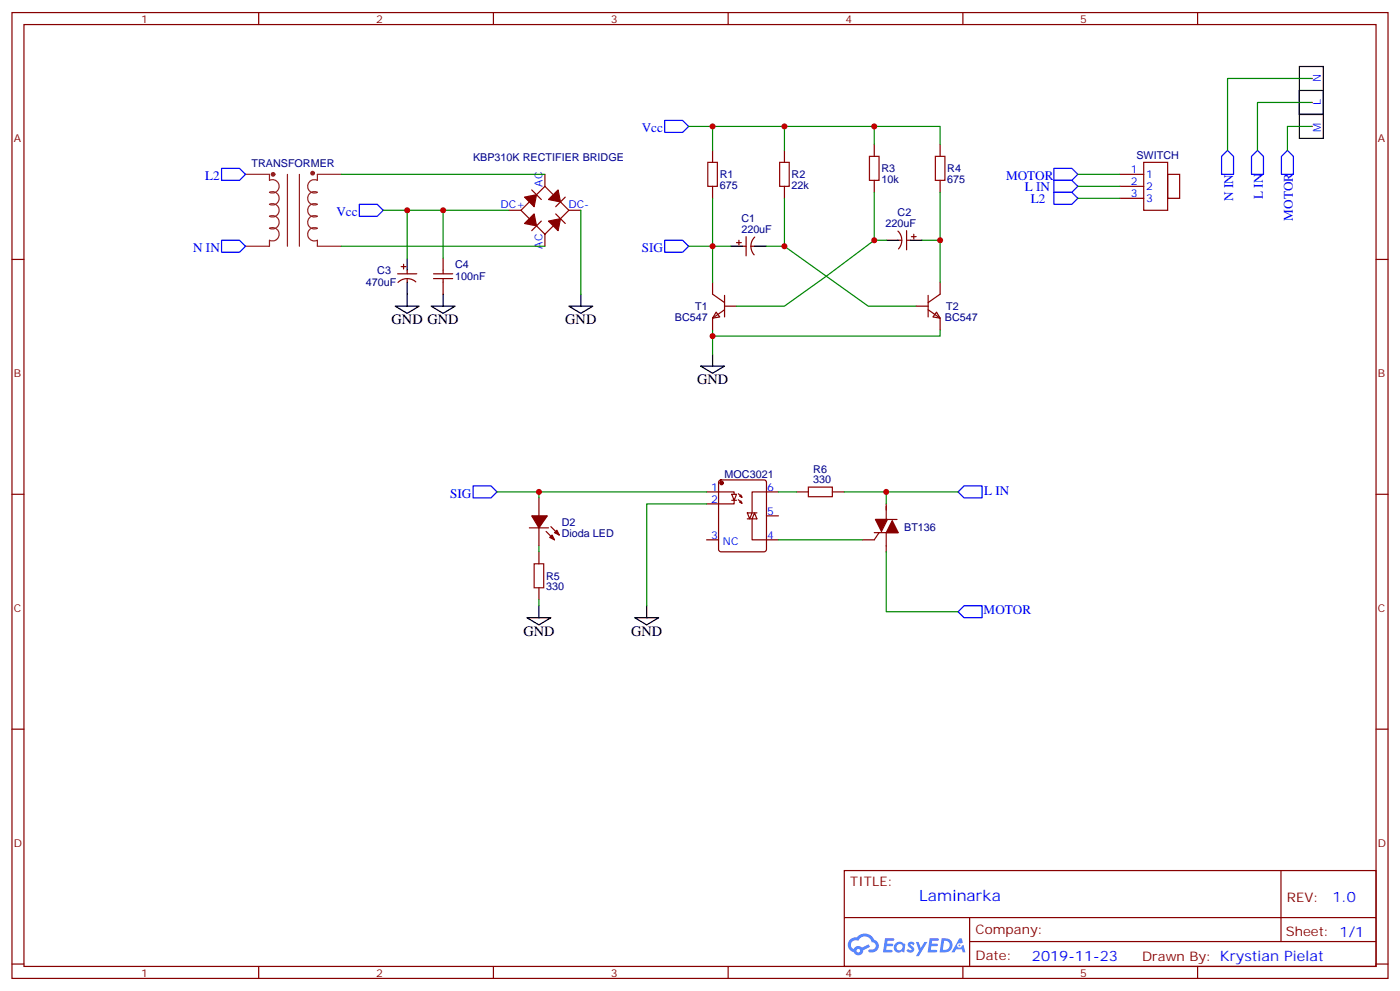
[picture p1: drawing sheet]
<svg xmlns="http://www.w3.org/2000/svg" width="412mm" height="292mm" viewBox="0 0 412 292" stroke-linecap="round" stroke-linejoin="round" font-family="sans-serif">
<g fill="none" stroke="#870000" stroke-width=".35">
<path d="M3.5 3.7h405.4v284.3h-405.4zM7.1 7.2h398.2v277.3h-398.2zM76.2 3.7v3.5M145.3 3.7v3.5M214.5 3.7v3.5M283.6 3.7v3.5M352.8 3.7v3.5M3.5 76.4h3.6M405.3 76.4h3.6M3.5 145.5h3.6M405.3 145.5h3.6M3.5 214.7h3.6"/>
<path d="M405.3 214.7h3.6M248.7 256.3h156.6v28.2h-156.6zM377.3 256.3v20.9M248.7 270.1h156.5M285.6 277.2h119.6M285.6 270.1v14.2M3.5 283.8h3.6M76.2 284.5v3.5M145.3 284.5v3.5M214.5 284.5v3.5M283.6 284.5v3.5M352.8 284.5v3.5"/>
<path d="M405.3 283.8h3.6"/>
</g>
<g fill="#5487ff">
<path d="M267.7 277.5a1.22 1.22 0 0 1 1.7 .2l-.4 .6a.47 .47 0 0 0-.3-.4 .47 .47 0 0 0-.5 .2l.1 .2a1.14 1.14 0 0 1 .8 1.8 1.14 1.14 0 0 1-1.9 0l-.2-.2 .5-.6 .7 .5a.29 .29 0 0 0 .3-.3 .29 .29 0 0 0-.2-.3 1.04 1.04 0 0 1-.6-1.7z"/>
<path d="M260.7 276.2h2.4l.3 .2-.2 .5-1.8 .1-.1 .8h1.5l.3 .4-.3 .4h-1.6l-.2 1.1h1.7l.2 .3-.2 .3-2.6 .1z"/>
<path d="M273.8 276.2h2.4l.3 .2-.1 .5-1.8 .1-.2 .8h1.6l.3 .4-.4 .4-1.6-.1-.1 1.1 1.7 .1 .2 .3-.2 .3-2.6 .1z"/>
<path d="M282.6 276.2h.7l.3 1.3-.6 .3a.69 .69 0 0 0-1 .3 .69 .69 0 0 0 .4 .9 .69 .69 0 0 0 .9-.6l.5-.2 .6 2.2h-.8l-.2-.9h-1.8l-.5 .9h-.8z"/>
<path d="M269.8 277.3h.8l.6 1.8 1.1-1.8h.9l-2.6 4.2h-.8l.9-1.5z"/>
<path d="M277.4 276.2l-.6 4.2h1.3a2.11 2.11 0 0 0 2.5-2.1 2.11 2.11 0 0 0-2.5-2.1zM278.1 277a1.39 1.39 0 0 1 1.7 1.4 1.39 1.39 0 0 1-1.8 1.2h-.3z"/>
<path d="M263.7 277.8a1.54 1.54 0 0 0-.1 2.2 1.54 1.54 0 0 0 2.2 .1l.6 .3 .3-2.3-.2-.3h-.4a1.49 1.49 0 0 0-2.4 0zM264 278.8a.94 .94 0 0 1 1.8 0 .94 .94 0 0 1-1.8 0z"/>
<path d="M250.4 276.6a2.18 2.18 0 0 0 1.1 3.7 1.44 1.44 0 0 0 1.6 .9 1.44 1.44 0 0 0 1.2-1.4l2-1.1-.5-.7-1.9 1a1.47 1.47 0 0 0-2.4 .4 1.39 1.39 0 0 1-.7-1.9 1.39 1.39 0 0 1 2-.5 2.12 2.12 0 0 1 2.2-1.3 2.12 2.12 0 0 1 1.9 1.7 1.14 1.14 0 0 1 1.1 1.4 1.14 1.14 0 0 1-1.7 .7 .43 .43 0 0 0-.5 .4 .43 .43 0 0 0 .4 .5 1.98 1.98 0 0 0 2.5-1.2 1.98 1.98 0 0 0-1.2-2.6 3.1 3.1 0 0 0-5.3-.6l-.9 .1zM252.3 279.9a.55 .55 0 0 1 1.1 0 .55 .55 0 0 1-1.1 0z"/>
<circle cx="282.6" cy="278.3" r=".26"/>
</g>
<g fill="none" stroke="#870000" stroke-width=".35">
<path d="M209.9 44.3v3.5M209.9 54.9v3.5M231.1 44.3v3.5M231.1 54.9v3.5M257.5 42.5v3.5M257.5 53.1v3.5M276.9 42.5v3.5M276.9 53.1v3.5M329.8 51.3h7.1M329.8 54.9h7.1M329.8 58.4h7.1M336.9 47.8h7.1v14.1h-7.1z"/>
<path d="M344 51.3h3.5v7.1h-3.5zM118.2 78.5h1.4M118.9 77.8v1.4M119.9 79.6v1M130.5 76v4.6M217 71.4h1.4M217.7 70.7v1.4M218.7 72.5h1.1M219.8 69.7v5.6M221.2 72.5h1M222.3 69.8a3.8 3.8 0 0 0-.1 5.2M264.5 68a3.8 3.8 0 0 1 .2 5.3"/>
<path d="M264.6 70.7h1M267.1 67.9v5.7M267.1 70.7h1M268.5 69.7h1.4M269.2 69v1.4M117.1 80.6h5.7M119.9 82v1.1M122.5 83a3.8 3.8 0 0 0-5.3 .2M127.7 80.6h5.6M127.7 82h5.6M130.5 82v4.6M209.9 83.1v3.5l3.5 2.5"/>
<path d="M211 91.9l1 1.4-2.1 .4zM213.4 87v6.3M213.4 91.2l-3.5 2.5v3.5M213.4 90.1h3.6M269.9 90.1h3.5M273.4 87v6.3M273.4 91.2l3.5 2.5v3.5M275.9 91.9l1 1.8-2.1-.4zM276.9 83.1v3.5l-3.5 2.5M155.9 155.4h5.7M158.7 146.6v5.3M158.7 155.4v5.3"/>
<path d="M160.9 156.5l2.4 2.4M162.3 155l2.4 2.5M208.1 144.8h8.2v.7M208.1 158.9h3.6M211.9 141.5l.5-.2h12.7l.6 .4 .1 20-.5 .7-12.9 .1-.7-.5v-20zM215.5 145.5h1.5l-.7 1.8zM215.5 147.3h1.5M216.3 147.3v1h-8.2M217.5 145.3l1 1.1-.3-.7M217.5 147.1l1 1.1-.3-.7M217.8 146l.7 .4M217.8 147.8l.7 .4"/>
<path d="M220.1 151h1.4l-.7 1.8zM220.1 152.8h1.4M221.5 152.9v6h7.8M221.5 151h1.5M222.2 151l.8 1.8h-1.5zM225.8 151.9h3.5M229.3 144.8h-7.8v6M257.5 156.8h7.1M257.9 152.9h6.3M258.9 156.8l-1.4 2.1h-3.5M261.1 148.3v4.6M261.1 156.8v5.7"/>
<path d="M158.7 162.5v3.5M158.7 173v3.6"/>
</g>
<path d="M208.5 47.8h2.8v7.1h-2.8zM229.7 47.8h2.8v7.1h-2.8zM256.1 46h2.8v7.1h-2.8zM275.5 46h2.8v7.1h-2.8zM157.3 166h2.9v7h-2.9z" fill="none" stroke="#a10000" stroke-width=".35"/>
<path d="M382.8 19.6h7v14.1h-7zM382.8 26.6h7v7.1h-7zM382.8 33.7h7v7h-7zM119.9 76v3.6M215.2 72.5h3.5M222.2 72.5h3.6M261.1 70.7h3.5M268.1 70.7h3.5M119.9 83.1v3.5" fill="none" stroke="#000" stroke-width=".35"/>
<path d="M72.3 51.3h7.1v1.8a1.97 1.97 0 0 1 2.8 1.8 1.97 1.97 0 0 1-2.8 1.7 1.97 1.97 0 0 1 2.8 1.8 1.97 1.97 0 0 1-2.8 1.7 1.97 1.97 0 0 1 2.8 1.8 1.97 1.97 0 0 1-2.8 1.8 1.97 1.97 0 0 1 2.8 1.7 1.97 1.97 0 0 1-2.8 1.8 1.97 1.97 0 0 1 2.8 1.8 1.97 1.97 0 0 1-2.8 1.7v1.8h-7.1M84.7 51.3v21.2M88.2 51.3v21.2M100.5 51.3h-7v1.8a1.97 1.97 0 0 0-2.9 1.8 1.97 1.97 0 0 0 2.9 1.7 1.97 1.97 0 0 0-2.9 1.8 1.97 1.97 0 0 0 2.9 1.7 1.97 1.97 0 0 0-2.9 1.8 1.97 1.97 0 0 0 2.9 1.8 1.97 1.97 0 0 0-2.9 1.7 1.97 1.97 0 0 0 2.9 1.8 1.97 1.97 0 0 0-2.9 1.8 1.97 1.97 0 0 0 2.9 1.7v1.8h7" fill="none" stroke="#8c2424" stroke-width=".35"/>
<g fill="none" stroke="#8c2424" stroke-width=".71">
<circle cx="80.4" cy="51.3" r=".35"/>
<circle cx="92.1" cy="51" r=".35"/>
</g>
<g fill="#870000" stroke="#870000" stroke-width=".35">
<path d="M156.6 151.9h4.6l-2.5 3.5z"/>
<path d="M163.3 156.8l.7-.7 .7 1.4z"/>
<path d="M161.9 158.2l.7-.7 .7 1.4z"/>
<path d="M262.8 153.3l1.8 3.5h-3.5z"/>
<path d="M257.9 152.9h3.5l-1.8 3.6z"/>
<circle cx="212.5" cy="142.2" r=".53"/>
</g>
<g fill="#870000">
<circle cx="386.3" cy="23.1" r=".18"/>
<circle cx="386.3" cy="30.2" r=".18"/>
<circle cx="386.3" cy="37.2" r=".18"/>
</g>
<path d="M238.1 143.4h7.1v2.8h-7.1z" fill="none" stroke="#a10000" stroke-width=".35"/>
<path d="M156.6 55.9l2.9 2.8M160.5 51.3v3.6M166.5 58l-2.8 2.9M149.9 61.9h3.6M153.5 61.9l7-7 7.1 7-7.1 7.1zM159.5 65.1l-2.9 2.8M160.5 69v3.5M163.7 63l2.8 2.8M167.6 61.9h3.5M234.6 144.8h3.5M245.2 144.8h3.5" fill="none" stroke="#870000" stroke-width=".35"/>
<g fill="#870000" stroke="#870000" stroke-width=".35">
<path d="M157.3 63l.7 3.5-3.5-.7z"/>
<path d="M161.6 65.1l3.5-.7-.7 3.5z"/>
<path d="M154.5 58l3.5-.7-.7 3.6z"/>
<path d="M164.4 55.9l.7 3.5-3.5-.7z"/>
</g>
<g fill="none" stroke="#00f" stroke-width=".35">
<path d="M195.8 35.5h5.3l1.7 1.7-1.7 1.8h-5.3zM65.3 49.6h5.3l1.7 1.7-1.7 1.8h-5.3zM310.4 56.6h5.3l1.8 1.8-1.8 1.7h-5.3zM310.4 53.1h5.3l1.8 1.8-1.8 1.7h-5.3zM310.4 49.6h5.3l1.8 1.7-1.8 1.8h-5.3zM361.6 44.3l1.8 1.7v5.3h-3.6v-5.3zM370.4 44.3l1.8 1.7v5.3h-3.5v-5.3zM379.2 44.3l1.8 1.7v5.3h-3.5v-5.3zM65.3 70.7h5.3l1.7 1.8-1.7 1.8h-5.3zM105.8 60.1h5.3l1.8 1.8-1.8 1.8h-5.3zM195.8 70.7h5.3l1.7 1.8-1.7 1.8h-5.3zM139.3 143.1h5.3l1.8 1.7-1.8 1.8h-5.3z"/>
<path d="M282.2 144.8l1.8-1.7h5.3v3.5h-5.3zM282.2 180.1l1.8-1.8h5.3v3.6h-5.3z"/>
</g>
<path d="M116.4 90.1h7.1l-3.6 2.2zM119.9 86.6v3.5M127 90.1h7.1l-3.6 2.2zM130.5 86.6v3.5M167.6 90.1h7l-3.5 2.2zM171.1 86.6v3.5M206.4 107.8h7l-3.5 2.1zM209.9 104.2v3.6M158.7 178.3v3.6M190.5 178.3v3.6M155.2 181.9h7.1l-3.6 2.1zM187 181.9h7l-3.5 2.1z" fill="none" stroke="#000" stroke-width=".35"/>
<g fill="none" stroke="#008700" stroke-width=".35">
<path d="M202.8 37.2h7.1M231.1 37.2h26.4v5.3M257.5 37.2h19.4v5.3M386.3 37.2h-7.1v7.1M386.3 23.1h-24.7v21.2M386.3 30.2h-15.9v14.1M100.5 51.3h60M209.9 44.3v-7.1h21.2v7.1M209.9 58.4v24.7M231.1 58.4v14.1h-5.3M257.5 56.6v14.1h3.6M276.9 56.6v26.5"/>
<path d="M317.5 58.4h12.3M317.5 54.9h12.3M317.5 51.3h12.3M100.5 72.5h60M112.9 61.9h37M119.9 61.9v14.1M130.5 61.9v14.1M171.1 61.9v24.7M202.8 72.5h12.4M231.1 72.5l24.7 17.6h14.1M257.5 70.7l-14.1 10.6-12.3 8.8h-14.1M271.6 70.7h5.3"/>
<path d="M209.9 97.2v7M276.9 97.2v1.8h-67M146.4 144.8h12.3v1.8M158.7 144.8h49.4M208.1 148.3h-17.6v30M229.3 158.9h24.7M229.3 144.8h5.3M248.7 144.8h12.4v3.5M261.1 144.8h21.1M158.7 160.7v1.8M158.7 176.6v1.7M261.1 162.5v17.6h21.1"/>
</g>
<g fill="#c00">
<circle cx="209.9" cy="99" r=".88"/>
<circle cx="119.9" cy="61.9" r=".88"/>
<circle cx="257.5" cy="37.2" r=".88"/>
<circle cx="257.5" cy="70.7" r=".88"/>
<circle cx="276.9" cy="70.7" r=".88"/>
<circle cx="209.9" cy="72.5" r=".88"/>
<circle cx="231.1" cy="72.5" r=".88"/>
<circle cx="231.1" cy="37.2" r=".88"/>
<circle cx="209.9" cy="37.2" r=".88"/>
<circle cx="158.8" cy="144.8" r=".88"/>
<circle cx="261.1" cy="144.8" r=".88"/>
<circle cx="130.5" cy="61.9" r=".88"/>
</g>
<text font-size="4.6" fill="#00f" x="270.8" y="265.3">Laminarka</text>
<g font-size="4.2">
<text x="115.4" y="95.4">GND GND</text>
<text x="166.5" y="95.4">GND</text>
<text x="205.3" y="113.1">GND</text>
<text x="154.2" y="187.1">GND</text>
<text x="185.9" y="187.1">GND</text>
</g>
<g font-size="4.2" fill="#00f">
<text x="392.5" y="265.6">1.0</text>
<text x="304" y="282.9">2019-11-23</text>
</g>
<g font-size="3.9" fill="#00f">
<text x="189.1" y="39">Vcc</text>
<text x="60.4" y="53.1">L2</text>
<text x="296.3" y="52.9">MOTOR</text>
<text x="301.9" y="56.4">L IN</text>
<text x="303.6" y="59.9">L2</text>
<text x="363.2" y="59.2" transform="rotate(-90 363.2 59.2)">N IN</text>
<text x="372" y="58.6" transform="rotate(-90 372 58.6)">L IN</text>
<text x="99.1" y="63.7">Vcc</text>
<text x="380.8" y="64.9" transform="rotate(-90 380.8 64.9)">MOTOR</text>
<text x="56.9" y="74.3">N IN</text>
<text x="189.1" y="74.3">SIG</text>
<text x="132.6" y="146.6">SIG</text>
<text x="289.9" y="145.6">L IN</text>
<text x="289.8" y="180.9">MOTOR</text>
</g>
<g font-size="3.9" fill="#800">
<text x="250.5" y="260.9">TITLE:</text>
<text x="379.1" y="265.6">REV:</text>
<text x="287.4" y="275.1">Company:</text>
<text x="378.7" y="275.7">Sheet: 1/1</text>
<text x="287.4" y="282.8">Date:</text>
<text x="336.4" y="282.8">Drawn By: Krystian Pielat</text>
</g>
<g font-size="3.2" fill="#800">
<text x="41.6" y="6.7">1</text>
<text x="110.8" y="6.7">2</text>
<text x="179.9" y="6.7">3</text>
<text x="249.1" y="6.7">4</text>
<text x="318.2" y="6.7">5</text>
<text x="4.1" y="41.8">A</text>
<text x="405.9" y="41.8">A</text>
<text x="4.1" y="110.9">B</text>
<text x="405.9" y="110.9">B</text>
<text x="4.1" y="180.1">C</text>
<text x="405.9" y="180.1">C</text>
<text x="4.1" y="249.2">D</text>
<text x="405.9" y="249.2">D</text>
<text x="41.6" y="287.5">1</text>
<text x="110.8" y="287.5">2</text>
<text x="179.9" y="287.5">3</text>
<text x="249.1" y="287.5">4</text>
<text x="318.2" y="287.5">5</text>
</g>
<g font-size="3.2" fill="#00f">
<text x="389.1" y="24.2" transform="rotate(-90 389.1 24.2)">N</text>
<text x="389.1" y="30.9" transform="rotate(-90 389.1 30.9)">L</text>
<text x="389.1" y="38.8" transform="rotate(-90 389.1 38.8)">M</text>
<text x="333.1" y="51">1</text>
<text x="337.6" y="52.4">1</text>
<text x="159.8" y="55" transform="rotate(-90 159.8 55)">AC</text>
<text x="333.1" y="54.5">2</text>
<text x="333.1" y="58">3</text>
<text x="337.6" y="55.9">2</text>
<text x="337.6" y="59.4">3</text>
<text x="147.5" y="61.2">DC+</text>
<text x="167.5" y="61.2">DC-</text>
<text x="159.8" y="73.2" transform="rotate(-90 159.8 73.2)">AC</text>
<text x="209.5" y="144.5">1</text>
<text x="209.5" y="148">2</text>
<text x="226" y="144.5">6</text>
<text x="226" y="151.5">5</text>
<text x="209.5" y="158.6">3</text>
<text x="213" y="160.3">NC</text>
<text x="226" y="158.6">4</text>
</g>
<g font-size="3.2" fill="#000080">
<text x="139.3" y="47.3">KBP310K RECTIFIER BRIDGE</text>
<text x="334.7" y="46.7">SWITCH</text>
<text x="74.1" y="49.1">TRANSFORMER</text>
<text x="212" y="52.4">R1</text>
<text x="233.2" y="52.4">R2</text>
<text x="259.6" y="53.8">10k</text>
<text x="259.6" y="50.6">R3</text>
<text x="279" y="53.8">675</text>
<text x="279.1" y="50.6">R4</text>
<text x="212" y="55.6">675</text>
<text x="233.2" y="55.6">22k</text>
<text x="218.4" y="65.4">C1</text>
<text x="264.4" y="63.7">C2</text>
<text x="218.4" y="68.6">220uF</text>
<text x="260.9" y="66.7">220uF</text>
<text x="111.1" y="80.8">C3</text>
<text x="134.1" y="82.6">100nF</text>
<text x="134.1" y="79">C4</text>
<text x="107.8" y="84.3">470uF</text>
<text x="198.8" y="94.5">BC547</text>
<text x="204.8" y="91.3">T1</text>
<text x="278.3" y="94.4">BC547</text>
<text x="278.7" y="91.2">T2</text>
<text x="213.4" y="140.6">MOC3021</text>
<text x="239.5" y="142.3">330</text>
<text x="239.6" y="139.1">R6</text>
<text x="165.5" y="154.8">D2</text>
<text x="165.5" y="158">Dioda LED</text>
<text x="266.3" y="156.5">BT136</text>
<text x="160.9" y="173.8">330</text>
<text x="160.9" y="170.7">R5</text>
</g>
</svg>
